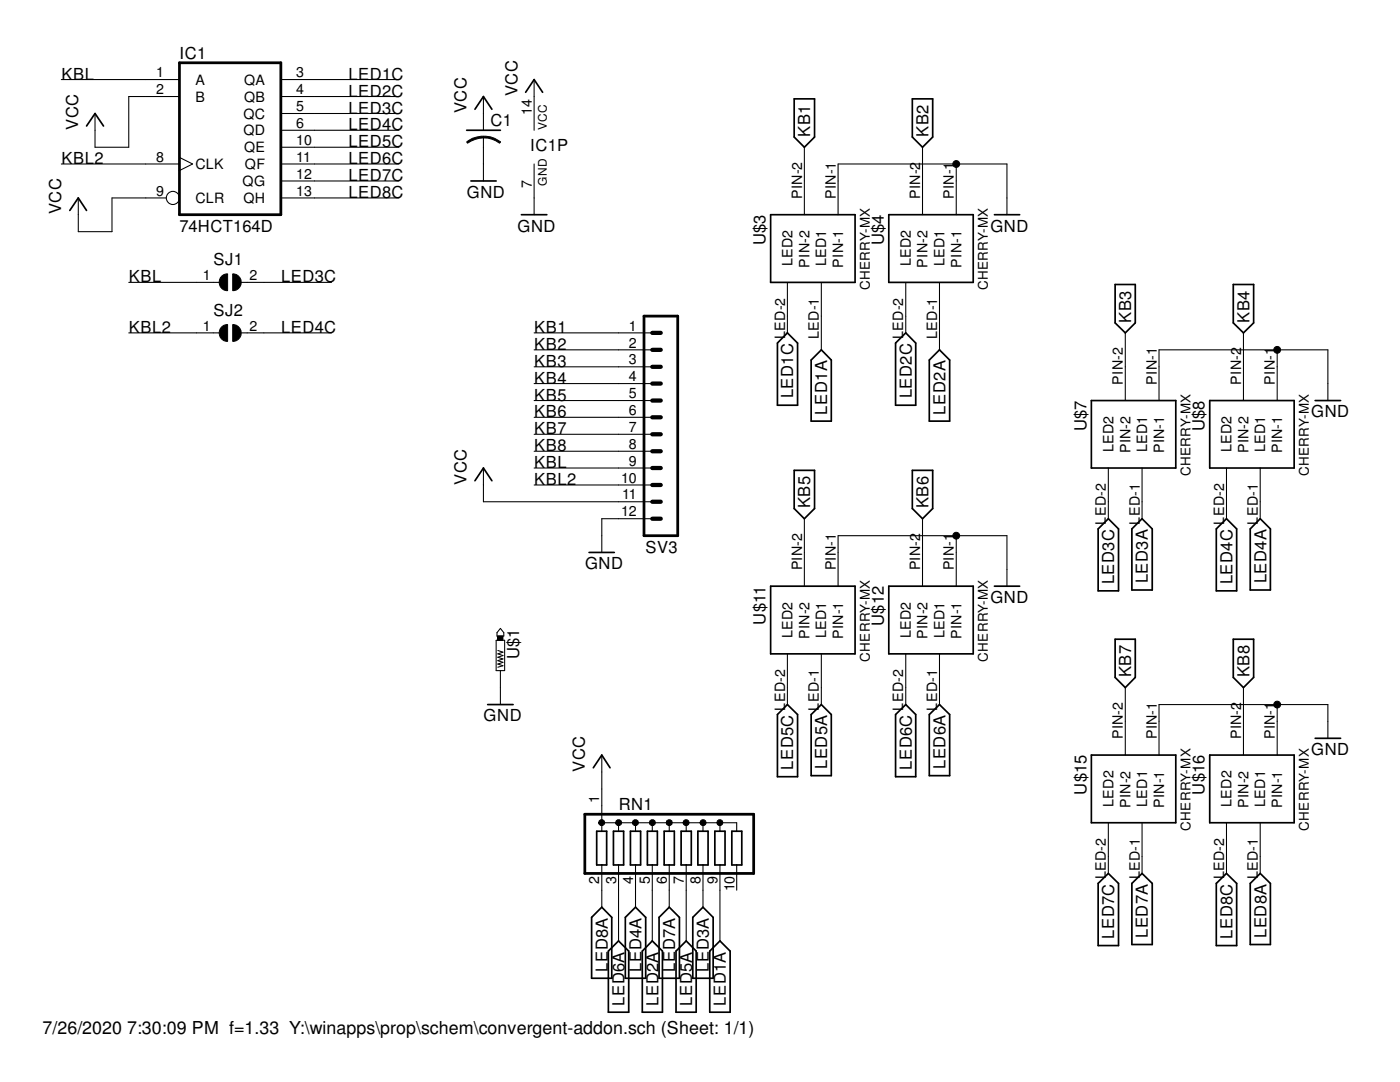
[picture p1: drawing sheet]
<svg xmlns="http://www.w3.org/2000/svg" width="279mm" height="216mm" viewBox="0 0 279 216" stroke-linecap="round" stroke-linejoin="round" font-family="sans-serif">
<g fill="none" stroke="#000" stroke-width=".34">
<path d="M104.9 18.4l1.7-2.5 1.7 2.5M158.5 19.7h4.1v7.6l-2.1 2.1-2-2.1zM182.1 19.7h4v7.6l-2 2.1-2-2.1zM17.3 25.1l1.7-2.5 1.7 2.5M93.1 26h6.8M94 36.1h5M94.8 21.8l1.7-2.5 1.7 2.5M13.9 42l1.7-2.5 1.7 2.5M104.1 42.8h5M153.8 42.8h16.8v13.5h-16.8zM177.4 42.8h16.8v13.5h-16.8zM198.5 42.8h5"/>
<path d="M222.5 56.8h4.1v7.6l-2 2-2.1-2zM246.1 56.8h4.1v7.6l-2 2-2.1-2zM157.1 66.4l2.1 2.1v12.4h-4v-12.4zM163.9 69.8l2 2v12.2h-4v-12.2zM180.8 66.4l2 2.1v12.4h-4.1v-12.4zM185.5 71.8l2-2 2 2v12.2h-4zM217.8 79.9h16.9v13.5h-16.9zM241.4 79.9h16.9v13.5h-16.9zM262.5 79.9h5M94.8 95.9l1.7-2.5 1.7 2.5M158.5 93.9h4.1v7.6l-2.1 2-2-2zM182.1 93.9h4v7.6l-2 2-2-2z"/>
<path d="M117.6 110.2h5M153.8 117h16.8v13.5h-16.8zM177.4 117h16.8v13.5h-16.8zM198.5 117h5M221.2 103.5l2 2v12.4h-4v-12.4zM225.9 105.5l2-2 2.1 2v12.2h-4.1zM244.8 103.5l2 2v12.4h-4.1v-12.4zM251.5 103.5l2 2v12.2h-4v-12.2zM222.5 127.6h4.1v7.6l-2 2-2.1-2zM246.1 127.6h4.1v7.6l-2 2-2.1-2zM97.3 140.6h5.1M118.4 153.2l1.7-2.5 1.7 2.5"/>
<path d="M155.2 142.6l1.9-2 2.1 2v12.4h-4zM161.9 142.6l2-2 2 2v12.2h-4zM178.7 142.6l2.1-2 2 2v12.4h-4.1zM185.5 142.6l2-2 2 2v12.2h-4zM217.8 150.7h16.9v13.5h-16.9zM241.4 150.7h16.9v13.5h-16.9zM262.5 147.3h5M119.1 165.9h2v6.7h-2zM122.4 165.9h2.1v6.7h-2.1zM125.8 165.9h2v6.7h-2zM129.2 165.9h2v6.7h-2zM132.5 165.9h2.1v6.7h-2.1z"/>
<path d="M135.9 165.9h2.1v6.7h-2.1zM139.3 165.9h2v6.7h-2zM142.7 165.9h2v6.7h-2zM146 165.9h2v6.7h-2zM219.2 176.3l2-2 2 2v12.4h-4zM225.9 176.3l2-2 2.1 2v12.2h-4.1zM242.7 176.3l2.1-2 2 2v12.4h-4.1zM249.5 176.3l2-2 2 2v12.2h-4zM118.1 183l2-2 2 2v12.2h-4zM121.4 189.8l2-2.1 2.1 2.1v12.2h-4.1zM126.8 181l2.1 2v12.2h-4.1v-12.2zM130.2 187.7l2 2.1v12.2h-4v-12.2z"/>
<path d="M131.5 183l2.1-2 2 2v12.2h-4.1zM134.9 189.8l2-2.1 2 2.1v12.2h-4zM140.3 181l2 2v12.2h-4v-12.2zM143.7 187.7l2 2.1v12.2h-4.1v-12.2z"/>
</g>
<g fill="none" stroke="#000" stroke-width=".21">
<path d="M12.2 15.9h23.6M35.8 19.3h-10.1v10.1h-6.7v-6.8M56 15.9h23.6M56 19.3h23.6M96.5 19.3v6.7M106.6 15.9v10.1M12.2 32.7h23.6M15.6 39.5v6.7h6.8v-6.7h10.8M35.8 31.4l2.6 1.3-2.6 1.3M56 22.6h23.6M56 26h23.6M56 32.7h23.6"/>
<path d="M56 39.5h23.6M56 29.4h23.6M56 36.1h23.6M96.5 27.3v8.8M106.6 32.7v10.1M160.5 29.4v13.4M184.1 29.4v13.4M190.8 32.7v10.1M25.7 56.3h18M48.1 56.3h18.1M157.1 56.3v10.1M163.9 56.3v13.5"/>
<path d="M167.3 42.8v-10.1h33.7v10.1M180.8 56.3v10.1M187.5 56.3v13.5M25.7 66.4h18M48.1 66.4h18.1M106.6 66.4h23.6M106.6 69.8h23.6M106.6 73.2h23.6M106.6 76.5h23.6M106.6 79.9h23.6M224.6 66.4v13.5M231.3 79.9v-10.1h33.7v10.1"/>
<path d="M248.2 66.4v13.5M254.9 69.8v10.1M96.5 93.4v6.7h33.7M106.6 83.3h23.6M106.6 86.7h23.6M106.6 90h23.6M106.6 93.4h23.6M106.6 96.8h23.6M221.2 93.4v10.1M227.9 93.4v10.1M244.8 93.4v10.1M251.5 93.4v10.1"/>
<path d="M130.2 103.5h-10.1v6.7M160.5 103.5v13.5M167.3 117v-10.1h33.7v10.1M184.1 103.5v13.5M190.8 106.9v10.1M99 127.8h1.7v6h-1.7zM99.4 129.8l1 .3-1 .4 1 .3-1 .3 1 .4-1 .3 1 .4-1 .3 1 .3-1 .3M99.9 125.4l.6 .8v.7h-1.3v-.7zM99.9 133.8v6.8M157.1 130.5v10.1M163.9 130.5v10.1M180.8 130.5v10.1"/>
<path d="M187.5 130.5v10.1M224.6 137.2v13.5M248.2 137.2v13.5M120.1 150.7v15.2M254.9 140.6v10.1M265 147.3v-6.7h-33.7v10.1M120.1 172.6v8.4M120.1 164.2h26.9v1.7M123.4 164.2v1.7M123.4 172.6v15.1M126.8 164.2v1.7M126.8 172.6v8.4"/>
<path d="M130.2 164.2v1.7M130.2 172.6v15.1M133.6 164.2v1.7M133.6 172.6v8.4M136.9 164.2v1.7M136.9 172.6v15.1M140.3 164.2v1.7M140.3 172.6v8.4M143.7 164.2v1.7M143.7 172.6v15.1M147 172.6v5M221.2 164.2v10.1"/>
<path d="M227.9 164.2v10.1M244.8 164.2v10.1M251.5 164.2v10.1"/>
<circle cx="34.5" cy="39.5" r="1.31"/>
</g>
<path d="M35.8 12.5h20.2v30.3h-20.2zM128.5 63.1h6.8v43.8h-6.8zM116.7 162.5h33.7v11.8h-33.7z" fill="none" stroke="#000" stroke-width=".55"/>
<path d="M130.2 73.2h1.7M130.2 69.8h1.7M130.2 66.4h1.7M130.2 79.9h1.7M130.2 76.5h1.7M130.2 90h1.7M130.2 86.7h1.7M130.2 83.3h1.7M130.2 96.8h1.7M130.2 93.4h1.7M130.2 103.5h1.7M130.2 100.1h1.7" fill="none" stroke="#000" stroke-width=".85"/>
<g fill="#000">
<path d="M93.1 28.3a4.9 4.9 0 0 1 3.4-1.1v.3a5.9 5.9 0 0 0-3.2 1.1z" fill-rule="evenodd"/>
<path d="M96.5 27.2a5 5 0 0 1 3.4 1.1l-.2 .3a5.1 5.1 0 0 0-3.2-1.1z" fill-rule="evenodd"/>
<path d="M44.3 55l.4-.2 .7-.1v3.3a1.67 1.67 0 0 1-1.6-1.1 1.67 1.67 0 0 1 .5-1.9z" fill-rule="evenodd"/>
<path d="M46.4 54.7a1.67 1.67 0 0 1 1.7 1.6 1.67 1.67 0 0 1-1.7 1.7z" fill-rule="evenodd"/>
<path d="M44.3 65.2l.4-.3 .7-.1v3.3a1.67 1.67 0 0 1-1.6-1.1 1.67 1.67 0 0 1 .5-1.8z" fill-rule="evenodd"/>
<path d="M46.4 64.8a1.67 1.67 0 0 1 1.7 1.6 1.67 1.67 0 0 1-1.7 1.7z" fill-rule="evenodd"/>
<path d="M99.4 126.9h1v.9h-1z" fill-rule="evenodd"/>
<path d="M119.6 163.8l.3-.2h.4l.3 .2 .1 .4-.1 .3-.3 .2h-.4l-.3-.2-.1-.3 .6-.1-.6 .1z" fill-rule="evenodd"/>
<path d="M123 163.8l.3-.2h.4l.3 .2 .1 .4-.1 .3-.3 .2h-.4l-.3-.2-.1-.3h.6h-.6z" fill-rule="evenodd"/>
<path d="M126.3 163.8l.3-.2h.4l.3 .2 .1 .4-.1 .3-.3 .2h-.4l-.3-.2-.1-.3 .7-.1-.7 .1z" fill-rule="evenodd"/>
<path d="M129.7 163.8l.3-.2h.4l.3 .2 .1 .4-.1 .3-.3 .2h-.4l-.3-.2-.1-.3 .7-.1-.7 .1z" fill-rule="evenodd"/>
<path d="M133.1 163.8l.3-.2h.3l.4 .2v.7l-.4 .2h-.3l-.3-.2-.1-.3h.6h-.6z" fill-rule="evenodd"/>
<path d="M136.4 163.8l.3-.2h.4l.3 .2 .1 .4-.1 .3-.3 .2h-.4l-.3-.2-.1-.3 .7-.1-.7 .1z" fill-rule="evenodd"/>
<path d="M139.8 163.8l.3-.2h.4l.3 .2 .1 .4-.1 .3-.3 .2h-.4l-.3-.2-.1-.3 .7-.1-.7 .1z" fill-rule="evenodd"/>
<path d="M143.2 163.8l.3-.2h.3l.3 .2 .2 .4-.2 .3-.3 .2h-.3l-.3-.2-.1-.3 .6-.1-.6 .1z" fill-rule="evenodd"/>
<circle cx="190.8" cy="32.7" r=".68"/>
<circle cx="254.9" cy="69.8" r=".68"/>
<circle cx="190.8" cy="106.9" r=".68"/>
<circle cx="254.9" cy="140.6" r=".68"/>
</g>
<g fill="none" stroke="#000" stroke-width=".2">
<path d="M93.1 28.3a4.9 4.9 0 0 1 3.4-1.1v.3a5.9 5.9 0 0 0-3.2 1.1zM96.5 27.2a5 5 0 0 1 3.4 1.1l-.2 .3a5.1 5.1 0 0 0-3.2-1.1zM44.3 55l.4-.2 .7-.1v3.3a1.67 1.67 0 0 1-1.6-1.1 1.67 1.67 0 0 1 .5-1.9zM46.4 54.7a1.67 1.67 0 0 1 1.7 1.6 1.67 1.67 0 0 1-1.7 1.7zM44.3 65.2l.4-.3 .7-.1v3.3a1.67 1.67 0 0 1-1.6-1.1 1.67 1.67 0 0 1 .5-1.8zM46.4 64.8a1.67 1.67 0 0 1 1.7 1.6 1.67 1.67 0 0 1-1.7 1.7zM99.4 126.9h1v.9h-1zM119.6 163.8l.3-.2h.4l.3 .2 .1 .4-.1 .3-.3 .2h-.4l-.3-.2-.1-.3 .6-.1-.6 .1zM123 163.8l.3-.2h.4l.3 .2 .1 .4-.1 .3-.3 .2h-.4l-.3-.2-.1-.3h.6h-.6zM126.3 163.8l.3-.2h.4l.3 .2 .1 .4-.1 .3-.3 .2h-.4l-.3-.2-.1-.3 .7-.1-.7 .1zM129.7 163.8l.3-.2h.4l.3 .2 .1 .4-.1 .3-.3 .2h-.4l-.3-.2-.1-.3 .7-.1-.7 .1zM133.1 163.8l.3-.2h.3l.4 .2v.7l-.4 .2h-.3l-.3-.2-.1-.3h.6h-.6z"/>
<path d="M136.4 163.8l.3-.2h.4l.3 .2 .1 .4-.1 .3-.3 .2h-.4l-.3-.2-.1-.3 .7-.1-.7 .1zM139.8 163.8l.3-.2h.4l.3 .2 .1 .4-.1 .3-.3 .2h-.4l-.3-.2-.1-.3 .7-.1-.7 .1zM143.2 163.8l.3-.2h.3l.3 .2 .2 .4-.2 .3-.3 .2h-.3l-.3-.2-.1-.3 .6-.1-.6 .1z"/>
<circle cx="190.8" cy="32.7" r=".68"/>
<circle cx="254.9" cy="69.8" r=".68"/>
<circle cx="190.8" cy="106.9" r=".68"/>
<circle cx="254.9" cy="140.6" r=".68"/>
</g>
<text font-size="3.6" x="8.5" y="206.4">7/26/2020 7:30:09 PM f=1.33 Y:\winapps\prop\schem\convergent-addon.sch (Sheet: 1/1)</text>
<g font-size="3.3">
<text x="35.9" y="11.7">IC1</text>
<text x="12.3" y="15.9">KBL</text>
<text x="69.6" y="15.9">LED1C</text>
<text x="69.6" y="19.3">LED2C</text>
<text x="69.6" y="22.6">LED3C</text>
<text x="93.1" y="22.6" transform="rotate(-90 93.1 22.6)">VCC</text>
<text x="103.3" y="19.2" transform="rotate(-90 103.3 19.2)">VCC</text>
<text x="15.6" y="26" transform="rotate(-90 15.6 26)">VCC</text>
<text x="69.6" y="29.4">LED5C</text>
<text x="69.6" y="26">LED4C</text>
<text x="97.9" y="25.1">C1</text>
<text x="161.7" y="27.3" transform="rotate(-90 161.7 27.3)">KB1</text>
<text x="185.3" y="27.3" transform="rotate(-90 185.3 27.3)">KB2</text>
<text x="12.3" y="32.7">KBL2</text>
<text x="69.6" y="32.7">LED6C</text>
<text x="105.8" y="30.2">IC1P</text>
<text x="69.6" y="36.1">LED7C</text>
<text x="69.6" y="39.5">LED8C</text>
<text x="93.2" y="39.5">GND</text>
<text x="12.2" y="42.8" transform="rotate(-90 12.2 42.8)">VCC</text>
<text x="35.8" y="46.2">74HCT164D</text>
<text x="103.3" y="46.2">GND</text>
<text x="197.7" y="46.2">GND</text>
<text x="42.6" y="53">SJ1</text>
<text x="152.8" y="48.9" transform="rotate(-90 152.8 48.9)">U$3</text>
<text x="176.4" y="48.9" transform="rotate(-90 176.4 48.9)">U$4</text>
<text x="25.7" y="56.3">KBL</text>
<text x="56.1" y="56.3">LED3C</text>
<text x="42.6" y="63.1">SJ2</text>
<text x="225.7" y="64.4" transform="rotate(-90 225.7 64.4)">KB3</text>
<text x="249.3" y="64.4" transform="rotate(-90 249.3 64.4)">KB4</text>
<text x="25.7" y="66.4">KBL2</text>
<text x="56.1" y="66.4">LED4C</text>
<text x="106.6" y="69.8">KB2</text>
<text x="106.6" y="66.4">KB1</text>
<text x="106.6" y="73.2">KB3</text>
<text x="106.6" y="76.5">KB4</text>
<text x="106.6" y="79.9">KB5</text>
<text x="106.6" y="83.3">KB6</text>
<text x="158.3" y="79.5" transform="rotate(-90 158.3 79.5)">LED1C</text>
<text x="165.1" y="82.7" transform="rotate(-90 165.1 82.7)">LED1A</text>
<text x="181.9" y="79.5" transform="rotate(-90 181.9 79.5)">LED2C</text>
<text x="188.7" y="82.7" transform="rotate(-90 188.7 82.7)">LED2A</text>
<text x="261.7" y="83.3">GND</text>
<text x="106.6" y="86.7">KB7</text>
<text x="216.8" y="86" transform="rotate(-90 216.8 86)">U$7</text>
<text x="240.4" y="86" transform="rotate(-90 240.4 86)">U$8</text>
<text x="106.6" y="93.4">KBL</text>
<text x="106.6" y="90">KB8</text>
<text x="93.1" y="96.7" transform="rotate(-90 93.1 96.7)">VCC</text>
<text x="106.6" y="96.8">KBL2</text>
<text x="161.7" y="101.4" transform="rotate(-90 161.7 101.4)">KB5</text>
<text x="185.3" y="101.4" transform="rotate(-90 185.3 101.4)">KB6</text>
<text x="116.8" y="113.6">GND</text>
<text x="128.8" y="110.3">SV3</text>
<text x="222.4" y="116.6" transform="rotate(-90 222.4 116.6)">LED3C</text>
<text x="229.1" y="116.4" transform="rotate(-90 229.1 116.4)">LED3A</text>
<text x="246" y="116.6" transform="rotate(-90 246 116.6)">LED4C</text>
<text x="252.7" y="116.4" transform="rotate(-90 252.7 116.4)">LED4A</text>
<text x="152.8" y="124.6" transform="rotate(-90 152.8 124.6)">U$11</text>
<text x="176.4" y="124.9" transform="rotate(-90 176.4 124.9)">U$12</text>
<text x="197.7" y="120.4">GND</text>
<text x="103.6" y="131.5" transform="rotate(-90 103.6 131.5)">U$1</text>
<text x="225.7" y="135.1" transform="rotate(-90 225.7 135.1)">KB7</text>
<text x="249.3" y="135.1" transform="rotate(-90 249.3 135.1)">KB8</text>
<text x="96.5" y="143.9">GND</text>
<text x="116.7" y="154" transform="rotate(-90 116.7 154)">VCC</text>
<text x="158.3" y="153.6" transform="rotate(-90 158.3 153.6)">LED5C</text>
<text x="165.1" y="153.5" transform="rotate(-90 165.1 153.5)">LED5A</text>
<text x="181.9" y="153.6" transform="rotate(-90 181.9 153.6)">LED6C</text>
<text x="188.7" y="153.5" transform="rotate(-90 188.7 153.5)">LED6A</text>
<text x="261.7" y="150.7">GND</text>
<text x="123.5" y="161.6">RN1</text>
<text x="216.8" y="158.6" transform="rotate(-90 216.8 158.6)">U$15</text>
<text x="240.4" y="158.6" transform="rotate(-90 240.4 158.6)">U$16</text>
<text x="222.4" y="187.3" transform="rotate(-90 222.4 187.3)">LED7C</text>
<text x="229.1" y="187.2" transform="rotate(-90 229.1 187.2)">LED7A</text>
<text x="246" y="187.3" transform="rotate(-90 246 187.3)">LED8C</text>
<text x="252.7" y="187.2" transform="rotate(-90 252.7 187.2)">LED8A</text>
<text x="121.3" y="193.9" transform="rotate(-90 121.3 193.9)">LED8A</text>
<text x="128" y="193.9" transform="rotate(-90 128 193.9)">LED4A</text>
<text x="134.7" y="193.9" transform="rotate(-90 134.7 193.9)">LED7A</text>
<text x="141.5" y="193.9" transform="rotate(-90 141.5 193.9)">LED3A</text>
<text x="124.6" y="200.7" transform="rotate(-90 124.6 200.7)">LED6A</text>
<text x="131.4" y="200.7" transform="rotate(-90 131.4 200.7)">LED2A</text>
<text x="138.1" y="200.7" transform="rotate(-90 138.1 200.7)">LED5A</text>
<text x="144.9" y="200.7" transform="rotate(-90 144.9 200.7)">LED1A</text>
</g>
<g font-size="2.8">
<text x="31.2" y="15.4">1</text>
<text x="39" y="16.9">A</text>
<text x="48.7" y="16.9">QA</text>
<text x="59.1" y="15.4">3</text>
<text x="31.2" y="18.8">2</text>
<text x="39" y="20.3">B</text>
<text x="48.6" y="23.7">QC</text>
<text x="48.7" y="20.3">QB</text>
<text x="59.1" y="18.8">4</text>
<text x="59.1" y="22.2">5</text>
<text x="106.1" y="22.9" transform="rotate(-90 106.1 22.9)">14</text>
<text x="48.6" y="27">QD</text>
<text x="59.1" y="25.5">6</text>
<text x="59.1" y="28.9">10</text>
<text x="31.2" y="32.3">8</text>
<text x="39" y="33.7">CLK</text>
<text x="48.7" y="30.4">QE</text>
<text x="48.9" y="33.8">QF</text>
<text x="59.1" y="32.3">11</text>
<text x="59.1" y="35.6">12</text>
<text x="31.2" y="39">9</text>
<text x="39" y="40.5">CLR</text>
<text x="48.4" y="37.1">QG</text>
<text x="48.6" y="40.5">QH</text>
<text x="59.1" y="39">13</text>
<text x="106.1" y="37.4" transform="rotate(-90 106.1 37.4)">7</text>
<text x="160.1" y="39.7" transform="rotate(-90 160.1 39.7)">PIN-2</text>
<text x="166.8" y="39.7" transform="rotate(-90 166.8 39.7)">PIN-1</text>
<text x="183.6" y="39.7" transform="rotate(-90 183.6 39.7)">PIN-2</text>
<text x="190.4" y="39.7" transform="rotate(-90 190.4 39.7)">PIN-1</text>
<text x="158.2" y="53.2" transform="rotate(-90 158.2 53.2)">LED2</text>
<text x="161.5" y="53.4" transform="rotate(-90 161.5 53.4)">PIN-2</text>
<text x="164.9" y="53.2" transform="rotate(-90 164.9 53.2)">LED1</text>
<text x="168.3" y="53.4" transform="rotate(-90 168.3 53.4)">PIN-1</text>
<text x="181.8" y="53.2" transform="rotate(-90 181.8 53.2)">LED2</text>
<text x="185.1" y="53.4" transform="rotate(-90 185.1 53.4)">PIN-2</text>
<text x="188.5" y="53.2" transform="rotate(-90 188.5 53.2)">LED1</text>
<text x="191.9" y="53.4" transform="rotate(-90 191.9 53.4)">PIN-1</text>
<text x="40.5" y="55.9">1</text>
<text x="49.8" y="55.9">2</text>
<text x="40.5" y="66">1</text>
<text x="49.8" y="66">2</text>
<text x="125.5" y="66">1</text>
<text x="125.5" y="69.3">2</text>
<text x="156.7" y="67.6" transform="rotate(-90 156.7 67.6)">LED-2</text>
<text x="163.4" y="67.6" transform="rotate(-90 163.4 67.6)">LED-1</text>
<text x="180.3" y="67.6" transform="rotate(-90 180.3 67.6)">LED-2</text>
<text x="187" y="67.6" transform="rotate(-90 187 67.6)">LED-1</text>
<text x="125.5" y="72.7">3</text>
<text x="125.5" y="76.1">4</text>
<text x="224.1" y="76.8" transform="rotate(-90 224.1 76.8)">PIN-2</text>
<text x="230.8" y="76.8" transform="rotate(-90 230.8 76.8)">PIN-1</text>
<text x="247.7" y="76.8" transform="rotate(-90 247.7 76.8)">PIN-2</text>
<text x="254.4" y="76.8" transform="rotate(-90 254.4 76.8)">PIN-1</text>
<text x="125.5" y="79.5">5</text>
<text x="125.5" y="82.8">6</text>
<text x="125.5" y="86.2">7</text>
<text x="125.5" y="89.6">8</text>
<text x="125.5" y="92.9">9</text>
<text x="222.2" y="90.3" transform="rotate(-90 222.2 90.3)">LED2</text>
<text x="225.6" y="90.5" transform="rotate(-90 225.6 90.5)">PIN-2</text>
<text x="228.9" y="90.3" transform="rotate(-90 228.9 90.3)">LED1</text>
<text x="232.3" y="90.5" transform="rotate(-90 232.3 90.5)">PIN-1</text>
<text x="245.8" y="90.3" transform="rotate(-90 245.8 90.3)">LED2</text>
<text x="249.2" y="90.5" transform="rotate(-90 249.2 90.5)">PIN-2</text>
<text x="252.5" y="90.3" transform="rotate(-90 252.5 90.3)">LED1</text>
<text x="255.9" y="90.5" transform="rotate(-90 255.9 90.5)">PIN-1</text>
<text x="124" y="96.3">10</text>
<text x="124.2" y="99.7">11</text>
<text x="124" y="103">12</text>
<text x="220.7" y="104.7" transform="rotate(-90 220.7 104.7)">LED-2</text>
<text x="227.5" y="104.7" transform="rotate(-90 227.5 104.7)">LED-1</text>
<text x="244.3" y="104.7" transform="rotate(-90 244.3 104.7)">LED-2</text>
<text x="251" y="104.7" transform="rotate(-90 251 104.7)">LED-1</text>
<text x="160.1" y="113.8" transform="rotate(-90 160.1 113.8)">PIN-2</text>
<text x="166.8" y="113.8" transform="rotate(-90 166.8 113.8)">PIN-1</text>
<text x="183.6" y="113.8" transform="rotate(-90 183.6 113.8)">PIN-2</text>
<text x="190.4" y="113.8" transform="rotate(-90 190.4 113.8)">PIN-1</text>
<text x="158.2" y="127.3" transform="rotate(-90 158.2 127.3)">LED2</text>
<text x="161.5" y="127.6" transform="rotate(-90 161.5 127.6)">PIN-2</text>
<text x="164.9" y="127.3" transform="rotate(-90 164.9 127.3)">LED1</text>
<text x="168.3" y="127.6" transform="rotate(-90 168.3 127.6)">PIN-1</text>
<text x="181.8" y="127.3" transform="rotate(-90 181.8 127.3)">LED2</text>
<text x="185.1" y="127.6" transform="rotate(-90 185.1 127.6)">PIN-2</text>
<text x="188.5" y="127.3" transform="rotate(-90 188.5 127.3)">LED1</text>
<text x="191.9" y="127.6" transform="rotate(-90 191.9 127.6)">PIN-1</text>
<text x="156.7" y="141.8" transform="rotate(-90 156.7 141.8)">LED-2</text>
<text x="163.4" y="141.8" transform="rotate(-90 163.4 141.8)">LED-1</text>
<text x="180.3" y="141.8" transform="rotate(-90 180.3 141.8)">LED-2</text>
<text x="187" y="141.8" transform="rotate(-90 187 141.8)">LED-1</text>
<text x="224.1" y="147.5" transform="rotate(-90 224.1 147.5)">PIN-2</text>
<text x="230.8" y="147.5" transform="rotate(-90 230.8 147.5)">PIN-1</text>
<text x="247.7" y="147.5" transform="rotate(-90 247.7 147.5)">PIN-2</text>
<text x="254.4" y="147.5" transform="rotate(-90 254.4 147.5)">PIN-1</text>
<text x="119.6" y="160.3" transform="rotate(-90 119.6 160.3)">1</text>
<text x="222.2" y="161" transform="rotate(-90 222.2 161)">LED2</text>
<text x="225.6" y="161.2" transform="rotate(-90 225.6 161.2)">PIN-2</text>
<text x="228.9" y="161" transform="rotate(-90 228.9 161)">LED1</text>
<text x="232.3" y="161.2" transform="rotate(-90 232.3 161.2)">PIN-1</text>
<text x="245.8" y="161" transform="rotate(-90 245.8 161)">LED2</text>
<text x="249.2" y="161.2" transform="rotate(-90 249.2 161.2)">PIN-2</text>
<text x="252.5" y="161" transform="rotate(-90 252.5 161)">LED1</text>
<text x="255.9" y="161.2" transform="rotate(-90 255.9 161.2)">PIN-1</text>
<text x="119.6" y="176.3" transform="rotate(-90 119.6 176.3)">2</text>
<text x="123" y="176.3" transform="rotate(-90 123 176.3)">3</text>
<text x="126.4" y="176.3" transform="rotate(-90 126.4 176.3)">4</text>
<text x="129.7" y="176.3" transform="rotate(-90 129.7 176.3)">5</text>
<text x="133.1" y="176.3" transform="rotate(-90 133.1 176.3)">6</text>
<text x="136.5" y="176.3" transform="rotate(-90 136.5 176.3)">7</text>
<text x="139.8" y="176.3" transform="rotate(-90 139.8 176.3)">8</text>
<text x="143.2" y="176.3" transform="rotate(-90 143.2 176.3)">9</text>
<text x="146.6" y="177.9" transform="rotate(-90 146.6 177.9)">10</text>
<text x="220.7" y="175.5" transform="rotate(-90 220.7 175.5)">LED-2</text>
<text x="227.5" y="175.5" transform="rotate(-90 227.5 175.5)">LED-1</text>
<text x="244.3" y="175.5" transform="rotate(-90 244.3 175.5)">LED-2</text>
<text x="251" y="175.5" transform="rotate(-90 251 175.5)">LED-1</text>
</g>
<g font-size="2.7">
<text x="173.6" y="57.9" transform="rotate(-90 173.6 57.9)">CHERRY-MX</text>
<text x="197.1" y="57.9" transform="rotate(-90 197.1 57.9)">CHERRY-MX</text>
<text x="237.6" y="95" transform="rotate(-90 237.6 95)">CHERRY-MX</text>
<text x="261.2" y="95" transform="rotate(-90 261.2 95)">CHERRY-MX</text>
<text x="173.6" y="132" transform="rotate(-90 173.6 132)">CHERRY-MX</text>
<text x="197.1" y="132" transform="rotate(-90 197.1 132)">CHERRY-MX</text>
<text x="237.6" y="165.7" transform="rotate(-90 237.6 165.7)">CHERRY-MX</text>
<text x="261.2" y="165.7" transform="rotate(-90 261.2 165.7)">CHERRY-MX</text>
</g>
<g font-size="2.4">
<text x="109.1" y="26" transform="rotate(-90 109.1 26)">VCC</text>
<text x="109.1" y="37.1" transform="rotate(-90 109.1 37.1)">GND</text>
</g>
</svg>
